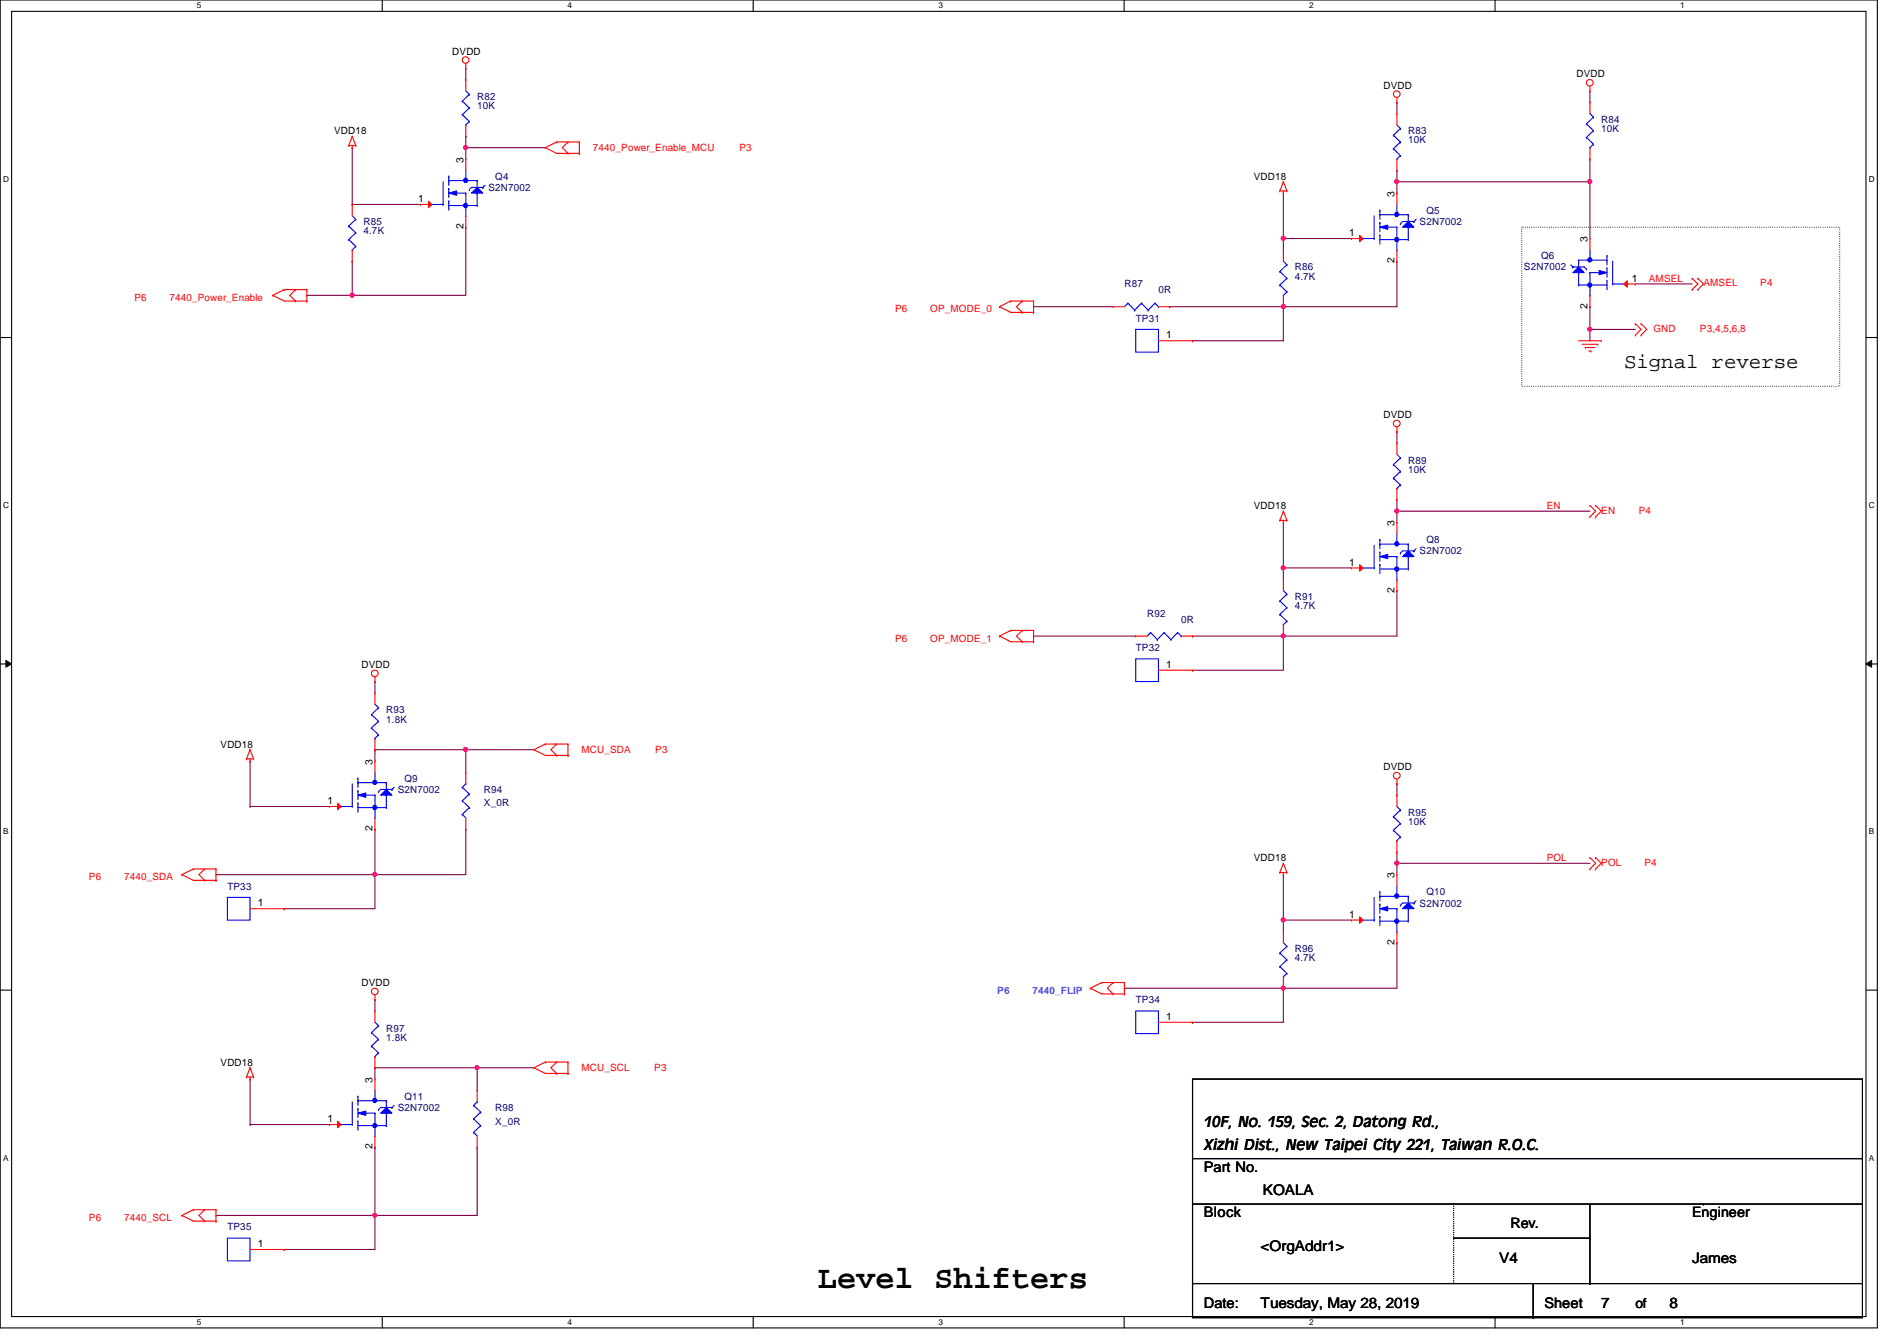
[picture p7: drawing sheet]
<svg xmlns="http://www.w3.org/2000/svg" width="297mm" height="210mm" viewBox="0 0 297 210" stroke-linecap="round" stroke-linejoin="round" font-family="sans-serif">
<path d="M0 0h294v207.9h-294zM1.8 1.8h290.4v204.3h-290.4z" fill="none" stroke="#000" stroke-width=".17"/>
<g fill="#fff">
<path d="M30.8 .2h.7v1.4h-.7z"/>
<path d="M30.8 206.2h.7v1.4h-.7z"/>
</g>
<path d="M59.9 0v1.8M59.9 206.1v1.8" fill="none" stroke="#000" stroke-width=".17"/>
<g fill="#fff">
<path d="M88.9 .2h.6v1.4h-.6z"/>
<path d="M88.9 206.2h.6v1.4h-.6z"/>
</g>
<path d="M117.9 0v1.8M117.9 206.1v1.8" fill="none" stroke="#000" stroke-width=".17"/>
<g fill="#fff">
<path d="M146.9 .2h.7v1.4h-.7z"/>
<path d="M146.9 206.2h.7v1.4h-.7z"/>
</g>
<path d="M176 0v1.8M176 206.1v1.8" fill="none" stroke="#000" stroke-width=".17"/>
<g fill="#fff">
<path d="M205 .2h.7v1.4h-.7z"/>
<path d="M205 206.2h.7v1.4h-.7z"/>
</g>
<path d="M234.1 0v1.8M234.1 206.1v1.8" fill="none" stroke="#000" stroke-width=".17"/>
<g fill="#fff">
<path d="M263.1 .2h.7v1.4h-.7z"/>
<path d="M263.1 206.2h.7v1.4h-.7z"/>
<path d="M.5 27.3h.9v1.4h-.9z"/>
<path d="M292.6 27.3h.9v1.4h-.9z"/>
<path d="M.5 78.4h.9v1.4h-.9z"/>
<path d="M292.6 78.4h.9v1.4h-.9z"/>
</g>
<path d="M0 52.8h1.8M292.2 52.8h1.8" fill="none" stroke="#000" stroke-width=".17"/>
<g fill="#fff">
<path d="M.5 129.5h.8v1.4h-.8z"/>
<path d="M292.6 129.5h.9v1.4h-.9z"/>
</g>
<path d="M0 103.9h1.8M292.2 103.9h1.8" fill="none" stroke="#000" stroke-width=".17"/>
<path d="M.9 103.4l.9 .5-.9 .5zM292.2 103.9l.9-.5v1z" fill="#000"/>
<path d="M.9 103.4l.9 .5-.9 .5zM292.2 103.9l.9-.5v1z" fill="none" stroke="#000" stroke-width=".16"/>
<g fill="#fff">
<path d="M.5 180.5h.8v1.4h-.8z"/>
<path d="M292.6 180.5h.9v1.4h-.9z"/>
</g>
<path d="M0 155h1.8M292.2 155h1.8" fill="none" stroke="#000" stroke-width=".17"/>
<path d="M238.3 35.6h49.8v24.9h-49.8z" fill="none" stroke="#000" stroke-width=".17" stroke-dasharray="0 .3"/>
<path d="M72.9 23.1h.1M72.9 23.1h12.5M58.7 117.3h.1M58.7 117.3v1.8" fill="none" stroke="#800040" stroke-width=".17"/>
<circle cx="72.9" cy="23.1" r=".32" fill="#f0f"/>
<circle cx="72.9" cy="23.1" r=".32" fill="none" stroke="#f0f" stroke-width=".17"/>
<g fill="none" stroke="#800040" stroke-width=".17">
<path d="M55.2 32h.1M55.2 23.1h.1M55.2 32h10.6M55.2 23.1v8.9M72.9 21.3h.1M72.9 23.1h.1M72.9 35.6h.1M72.9 21.3v3.6M72.9 35.6v10.6h-24.9M48 46.2h.1M55.2 40.9h.1M55.2 46.2h.1"/>
<path d="M55.2 40.9v5.3"/>
</g>
<circle cx="55.1" cy="46.2" r=".32" fill="#f0f"/>
<circle cx="55.1" cy="46.2" r=".32" fill="none" stroke="#f0f" stroke-width=".17"/>
<g fill="none" stroke="#800040" stroke-width=".17">
<path d="M39.2 119.1h.1M39.2 119.1v7.1M58.7 117.3h.1M58.7 106.7h.1M58.7 117.3h14.2M58.7 106.7v1.8M39.2 126.2h.1M39.2 126.2h12.4M58.7 129.8h.1M58.7 129.8v7.1M58.7 156.5h.1M58.7 156.5v1.7"/>
<path d="M39.2 176h.1M39.2 168.9h.1M39.2 168.9v7.1M39.2 176h12.4M58.7 167.1h.1M58.7 179.6h.1M58.7 167.1v1.8M58.7 179.6v10.6M58.7 167.1h16"/>
</g>
<circle cx="58.7" cy="190.2" r=".32" fill="#f0f"/>
<circle cx="58.7" cy="190.2" r=".32" fill="none" stroke="#f0f" stroke-width=".17"/>
<path d="M72.9 117.3h.1M72.9 117.3v3.6M72.9 117.3h10.7M33.8 190.2h.1M33.8 190.2h24.9" fill="none" stroke="#800040" stroke-width=".17"/>
<circle cx="72.9" cy="117.3" r=".32" fill="#f0f"/>
<circle cx="72.9" cy="117.3" r=".32" fill="none" stroke="#f0f" stroke-width=".17"/>
<path d="M58.7 136.9h.1M58.7 136.9h14.2M74.7 167.1h.1M74.7 167.1v3.6M74.7 167.1h8.9" fill="none" stroke="#800040" stroke-width=".17"/>
<circle cx="74.7" cy="167.1" r=".32" fill="#f0f"/>
<circle cx="74.7" cy="167.1" r=".32" fill="none" stroke="#f0f" stroke-width=".17"/>
<path d="M72.9 10.7h.1M72.9 10.7v1.7M33.8 136.9h.1M33.8 136.9h24.9M72.9 129.8h.1M72.9 129.8v7.1M74.7 179.6h.1M74.7 179.6v10.6h-16M58.7 190.2h.1" fill="none" stroke="#800040" stroke-width=".17"/>
<circle cx="58.7" cy="136.9" r=".32" fill="#f0f"/>
<circle cx="58.7" cy="136.9" r=".32" fill="none" stroke="#f0f" stroke-width=".17"/>
<path d="M218.7 16h.1M218.7 16v1.8M201 37.3h.1M201 37.3h10.6M218.7 26.7h.1M218.7 26.7v1.7" fill="none" stroke="#800040" stroke-width=".17"/>
<circle cx="200.9" cy="37.3" r=".32" fill="#f0f"/>
<circle cx="200.9" cy="37.3" r=".32" fill="none" stroke="#f0f" stroke-width=".17"/>
<path d="M201 30.2h.1M201 37.3h.1M201 30.2v8.9M201 48h.1M218.7 40.9h.1M218.7 40.9v7.1h-17.7M201 88.9h.1M201 88.9v1.8M218.7 80h.1M218.7 80h30.3" fill="none" stroke="#800040" stroke-width=".17"/>
<circle cx="218.7" cy="80" r=".32" fill="#f0f"/>
<circle cx="218.7" cy="80" r=".32" fill="none" stroke="#f0f" stroke-width=".17"/>
<path d="M218.7 78.2h.1M218.7 67.6h.1M218.7 67.6v1.7M218.7 78.2v1.8M201 88.9h.1M201 88.9h10.6" fill="none" stroke="#800040" stroke-width=".17"/>
<circle cx="200.9" cy="88.9" r=".32" fill="#f0f"/>
<circle cx="200.9" cy="88.9" r=".32" fill="none" stroke="#f0f" stroke-width=".17"/>
<path d="M201 81.8h.1M201 99.6h.1M201 81.8v7.1M218.7 80h.1M218.7 92.5h.1M218.7 80v1.8M218.7 92.5v7.1h-17.7" fill="none" stroke="#800040" stroke-width=".17"/>
<circle cx="200.9" cy="99.5" r=".32" fill="#f0f"/>
<circle cx="200.9" cy="99.5" r=".32" fill="none" stroke="#f0f" stroke-width=".17"/>
<path d="M218.7 135.1h.1M218.7 135.1h30.3M201 144h.1M201 144v1.8" fill="none" stroke="#800040" stroke-width=".17"/>
<circle cx="218.7" cy="135.1" r=".32" fill="#f0f"/>
<circle cx="218.7" cy="135.1" r=".32" fill="none" stroke="#f0f" stroke-width=".17"/>
<path d="M218.7 133.3h.1M218.7 122.7h.1M218.7 122.7v1.8M218.7 133.3v1.8M176.1 154.7h.1M176.1 154.7h24.9M201 144h.1M201 144h10.6" fill="none" stroke="#800040" stroke-width=".17"/>
<circle cx="200.9" cy="144" r=".32" fill="#f0f"/>
<circle cx="200.9" cy="144" r=".32" fill="none" stroke="#f0f" stroke-width=".17"/>
<g fill="none" stroke="#800040" stroke-width=".17">
<path d="M249 14.2h.1M249 14.2v1.8M218.7 28.4h.1M249 24.9h.1M249 24.9v3.5h-30.3M256.1 44.4h.1M256.1 44.4h8.9M201 136.9h.1M201 136.9v7.1M218.7 135.1h.1M218.7 135.1v1.8M201 154.7h.1"/>
<path d="M218.7 147.6h.1M218.7 147.6v7.1h-17.7"/>
</g>
<circle cx="248.9" cy="28.4" r=".32" fill="#f0f"/>
<circle cx="248.9" cy="28.4" r=".32" fill="none" stroke="#f0f" stroke-width=".17"/>
<circle cx="218.7" cy="28.4" r=".32" fill="#f0f"/>
<circle cx="218.7" cy="28.4" r=".32" fill="none" stroke="#f0f" stroke-width=".17"/>
<path d="M218.7 28.4h.1M218.7 28.4v1.8M249 28.4h.1M249 28.4v8.9M249 48h.1M249 48v3.6" fill="none" stroke="#800040" stroke-width=".17"/>
<circle cx="248.9" cy="51.5" r=".32" fill="#f0f"/>
<circle cx="248.9" cy="51.5" r=".32" fill="none" stroke="#f0f" stroke-width=".17"/>
<path d="M161.8 48h.1M161.8 48h12.5M183.2 48h.1M183.2 48h17.8" fill="none" stroke="#800040" stroke-width=".17"/>
<circle cx="200.9" cy="48" r=".32" fill="#f0f"/>
<circle cx="200.9" cy="48" r=".32" fill="none" stroke="#f0f" stroke-width=".17"/>
<g fill="none" stroke="#800040" stroke-width=".17">
<path d="M249 51.6h.1M249 51.6h7.1M249 51.6v1.7M161.8 99.6h.1M161.8 99.6h16M186.7 99.6h.1M186.7 99.6h14.3M58.7 136.9h.1M58.7 136.9v5.3h-14.2M44.5 142.2h.1M201 154.7h.1M201 154.7v5.3h-14.3"/>
<path d="M186.7 160h.1M44.5 195.6h.1M58.7 190.2h.1M58.7 190.2v5.4h-14.2"/>
</g>
<circle cx="200.9" cy="154.7" r=".32" fill="#f0f"/>
<circle cx="200.9" cy="154.7" r=".32" fill="none" stroke="#f0f" stroke-width=".17"/>
<path d="M186.7 53.3h.1M201 48h.1M201 48v5.3h-14.3M201 99.6h.1M201 99.6v5.3h-14.3M186.7 104.9h.1" fill="none" stroke="#800040" stroke-width=".17"/>
<g fill="none" stroke="#f00" stroke-width=".17">
<path d="M72.9 10.7h.1M72.9 9.9v.8M218.7 16h.1M218.7 15.3v.7M249 14.2h.1M249 13.5v.7M54.6 22.8h.1M54.6 22.8h1.1M55.2 23.1h.1M55.2 21.3h.1M55.2 22.8v.3M55.2 21.3l.5 1.5"/>
<path d="M55.2 21.3l-.6 1.5M55.7 22.8h.1M85.4 23.1h.1M85.4 23.1l1.8 .9h3.5M87.2 22.2h.1M87.2 22.2l-1.8 .9M87.2 22.2h3.5M88.9 24h.1M88.9 22.2h.1M88.9 22.2l-.9 .9 .9 .9M90.7 24h.1M90.7 22.2h.1"/>
<path d="M90.7 22.2v1.8M200.4 29.9h.1M200.4 29.9h1.1M201 30.2h.1M201 28.4h.1M201 29.9v.3M201 28.4l.5 1.5M201 28.4l-.6 1.5M201.5 29.9h.1M42.7 46.2h.1M42.7 46.2l1.8 .9h3.5M44.5 45.3h.1"/>
<path d="M44.5 45.3l-1.8 .9M44.5 45.3h3.5M46.3 47.1h.1M46.3 45.3h.1M46.3 45.3l-.9 .9 .9 .9M48 47.1h.1M48 45.3h.1M48 45.3v1.8M156.5 48h.1M156.5 48l1.8 .9h3.5M158.3 47.1h.1M158.3 47.1h3.5"/>
<path d="M158.3 47.1l-1.8 .9M160.1 48.9h.1M160.1 47.1h.1M160.1 47.1l-.9 .9 .9 .9M161.8 48.9h.1M161.8 47.1h.1M161.8 47.1v1.8M247.2 53.3h3.5M247.7 53.9h2.5M248.2 54.4h.1M248.2 54.4h1.5M248.8 54.9h.3"/>
<path d="M249.1 54.9h.1M250.2 53.9h.1M250.7 53.3h.1M256.1 50.7h.1M256.1 52.5h.1M256.1 50.7l.9 .9-.9 .9M257 50.7h.1M257 52.5h.1M257 50.7l.8 .9-.8 .9M265 43.6h.1M265 45.3h.1M265 43.6l.8 .8-.8 .9"/>
<path d="M265.8 43.6h.1M265.8 45.3h.1M265.8 43.6l.9 .8-.9 .9M218.7 67.6h.1M218.7 66.8v.8M249 79.1h.1M249 79.1l.8 .9-.8 .9M249.8 79.1h.1M249.8 79.1l.9 .9-.9 .9M156.5 99.6h.1M156.5 99.6l1.8 .9h3.5M158.3 98.7h.1"/>
<path d="M158.3 98.7l-1.8 .9M158.3 98.7h3.5M160.1 98.7h.1M160.1 98.7l-.9 .9 .9 .9M161.8 98.7h.1M161.8 98.7v1.8M200.4 81.4h.1M200.4 81.4h1.1M201 81.8h.1M201 80h.1M201 81.4v.4M201 80l.5 1.4"/>
<path d="M201 80l-.6 1.4M201.5 81.4h.1M249 80.9h.1M249.8 80.9h.1M38.6 118.8h.1M38.6 118.8h1.1M39.2 119.1h.1M39.2 117.3h.1M39.2 118.8v.3M39.2 117.3l.5 1.5M39.2 117.3l-.6 1.5M39.7 118.8h.1"/>
<path d="M58.7 106.7h.1M58.7 106v.7M83.6 117.3h.1M83.6 117.3l1.8 .9h3.5M85.4 116.5h.1M85.4 116.5l-1.8 .8M85.4 116.5h3.5M87.2 118.2h.1M87.2 116.5h.1M87.2 116.5l-.9 .8 .9 .9M88.9 118.2h.1M88.9 116.5h.1"/>
<path d="M88.9 116.5v1.7M160.1 100.5h.1M161.8 100.5h.1M28.5 136.9h.1M28.5 136.9l1.8 .9h3.5M30.3 136h.1M30.3 136l-1.8 .9M30.3 136h3.5M32 137.8h.1M32 136h.1M32 136l-.8 .9 .8 .9M33.8 137.8h.1"/>
<path d="M33.8 136h.1M33.8 136v1.8M200.4 136.6h.1M200.4 136.6h1.1M201 136.9h.1M201 135.1h.1M201 136.6v.3M201 135.1l.5 1.5M201 135.1l-.6 1.5M201.5 136.6h.1M218.7 122.7h.1M218.7 122v.7"/>
<path d="M249 134.2h.1M249 136h.1M249 134.2l.8 .9-.8 .9M249.8 134.2h.1M249.8 136h.1M249.8 134.2l.9 .9-.9 .9M58.7 156.5h.1M58.7 155.7v.8M170.7 154.7h.1M170.7 154.7l1.8 .9h3.6M172.5 153.8h.1M172.5 153.8l-1.8 .9"/>
<path d="M172.5 153.8h3.6M174.3 155.6h.1M174.3 153.8h.1M174.3 153.8l-.9 .9 .9 .9M176.1 155.6h.1M176.1 153.8h.1M176.1 153.8v1.8M38.6 168.6h.1M38.6 168.6h1.1M39.2 168.9h.1M39.2 167.1h.1M39.2 168.6v.3"/>
<path d="M39.2 167.1l.5 1.5M39.2 167.1l-.6 1.5M39.7 168.6h.1M83.6 167.1h.1M83.6 167.1l1.8 .9h3.5M85.4 166.2h.1M85.4 166.2l-1.8 .9M85.4 166.2h3.5M87.2 168h.1M87.2 166.2h.1M87.2 166.2l-.9 .9 .9 .9M88.9 168h.1"/>
<path d="M88.9 166.2h.1M88.9 166.2v1.8M28.5 190.2h.1M28.5 190.2l1.8 .9h3.5M30.3 189.4h.1M30.3 189.4l-1.8 .8M30.3 189.4h3.5M32 191.1h.1M32 189.4h.1M32 189.4l-.8 .8 .8 .9M33.8 191.1h.1M33.8 189.4h.1"/>
<path d="M33.8 189.4v1.7"/>
<circle cx="72.9" cy="9.4" r=".52"/>
<circle cx="218.7" cy="14.7" r=".52"/>
<circle cx="248.9" cy="12.9" r=".52"/>
<circle cx="218.7" cy="66.3" r=".52"/>
<circle cx="58.7" cy="105.4" r=".52"/>
<circle cx="218.7" cy="121.4" r=".52"/>
<circle cx="58.7" cy="155.2" r=".52"/>
</g>
<g fill="none" stroke="#000" stroke-width=".17">
<path d="M186.7 168.9h104.9v37.3h-104.9zM186.7 181.4h104.9M186.7 188.5h104.9M227.6 193.8h21.4M249 193.8h.1M249 188.5v12.4M266.7 188.5h.1M291.6 181.4h.1M291.6 188.5h.1M186.7 200.9h.1M186.7 200.9h104.9M240.1 206.2h.1"/>
<path d="M240.1 200.9v5.3M249 200.9h.1"/>
</g>
<path d="M227.6 188.5v12.4M227.6 200.9h.1" fill="none" stroke="#000" stroke-width=".17" stroke-dasharray="0 .3"/>
<path d="M220.5 86.2l.9 .9h-1.8z" fill="#00f"/>
<g fill="none" stroke="#00f" stroke-width=".17">
<path d="M213.4 88.9h.1M213.4 88.9h1.8M215.2 88.9h.1M215.2 85.3v3.6M216.1 88.3h.1M216.1 86.4h.1M216.1 84.5h.1M216.1 85.2h.1M216.1 84.5v1.4M216.1 86.4v1.4M216.1 88.3v1.5M216.1 89.1h4.4"/>
<path d="M216.1 85.2h4.4M217 87.1h1.7M218.7 85.2h.1M218.7 87.1h.1M218.7 90.7h.1M218.7 83.6v1.6M218.7 87.1v3.6M219.6 86.2h1.8M220.5 86.2l.9 .9h-1.8zM220.5 89.1h.1M220.5 87.1h.1M220.5 85.2h.1"/>
<path d="M220.5 85.2v1M220.5 87.1v2M221.4 86.2h.1"/>
</g>
<path d="M216.1 87.1l1.2-.3v.7z" fill="#00f"/>
<path d="M216.1 87.1l1.2-.3v.7z" fill="none" stroke="#00f" stroke-width=".17"/>
<circle cx="218.7" cy="85.1" r=".33" fill="#00f"/>
<circle cx="218.7" cy="85.1" r=".33" fill="none" stroke="#00f" stroke-width=".17"/>
<circle cx="218.7" cy="89.1" r=".33" fill="#00f"/>
<g fill="none" stroke="#00f" stroke-width=".17">
<path d="M219.3 86.6h.1M219.6 86.2l-.3 .4M221.4 86.2h.1M221.7 85.9l-.3 .3"/>
<circle cx="218.7" cy="89.1" r=".33"/>
</g>
<path d="M218.7 81.8h.1M218.7 81.8v1.8" fill="none" stroke="#f00" stroke-width=".17"/>
<path d="M212.9 88.4l.5 .5-.5 .5z" fill="#f00"/>
<path d="M174.3 48h.1M174.3 48h1.8M181.4 48h1.8M183.2 48h.1M211.6 88.9h.1M211.6 88.9h1.8M212.9 88.4l.5 .5-.5 .5zM218.7 92.5h.1M218.7 90.7v1.8M181.4 160h5.3M186.7 160h.1" fill="none" stroke="#f00" stroke-width=".17"/>
<g fill="none" stroke="#00f" stroke-width=".17">
<path d="M176.6 47.5h.1M176.6 47.5l-.5 .5M176.6 47.5l1.1 1.1M177.7 48.6h.1M178.7 47.5h.1M178.7 47.5l-1 1.1M178.7 47.5l1.1 1.1M179.8 48.6h.1M180.8 47.5h.1M180.8 47.5l-1 1.1M180.8 47.5l.6 .5M181.4 48h.1"/>
<path d="M177.8 158.2h3.6v3.6h-3.6z"/>
</g>
<path d="M246.3 42.7l.9-.9 .9 .9z" fill="#00f"/>
<g fill="none" stroke="#00f" stroke-width=".17">
<path d="M249 39.1v1.6M246.3 42.7l.9-.9 .9 .9zM246.3 41.8h.1M246.3 41.8h1.8M247.2 44.6h.1M247.2 42.7h.1M247.2 40.7h.1M247.2 44.6h4.4M247.2 40.7v1.1M247.2 42.7v1.9M247.2 40.7h4.4M249 40.7h.1"/>
<path d="M249 42.7h.1M249 46.2h.1M249 42.7v3.5M249 42.7h1.7M251.6 43.9h.1M251.6 42h.1M251.6 40h.1M251.6 40.7h.1M251.6 40v1.4M251.6 42v1.4M251.6 43.9v1.4M252.5 44.4h.1"/>
<path d="M252.5 40.9v3.5M252.5 44.4h1.8M254.3 44.4h.1"/>
</g>
<path d="M250.4 42.3l1.2 .4-1.2 .3z" fill="#00f"/>
<path d="M250.4 42.3l1.2 .4-1.2 .3z" fill="none" stroke="#00f" stroke-width=".17"/>
<circle cx="248.9" cy="40.7" r=".33" fill="#00f"/>
<circle cx="248.9" cy="40.7" r=".33" fill="none" stroke="#00f" stroke-width=".17"/>
<circle cx="248.9" cy="44.6" r=".33" fill="#00f"/>
<g fill="none" stroke="#00f" stroke-width=".17">
<path d="M246 41.4l.3 .4M246.3 41.8h.1M248.1 41.8l.3 .3M248.4 42.1h.1"/>
<circle cx="248.9" cy="44.6" r=".33"/>
</g>
<path d="M249 37.3h.1M249 37.3v1.8" fill="none" stroke="#f00" stroke-width=".17"/>
<path d="M254.3 44.4l.5-.5v1.1z" fill="#f00"/>
<path d="M249 48h.1M249 46.2v1.8M254.3 44.4l.5-.5v1.1zM254.3 44.4h1.8M256.1 44.4h.1" fill="none" stroke="#f00" stroke-width=".17"/>
<path d="M220.5 34.7l.9 .9h-1.8z" fill="#00f"/>
<g fill="none" stroke="#00f" stroke-width=".17">
<path d="M213.4 37.3h.1M213.4 37.3h1.8M215.2 37.3h.1M215.2 33.8v3.5M216.1 36.8h.1M216.1 34.8h.1M216.1 32.9h.1M216.1 33.6h.1M216.1 32.9v1.4M216.1 34.8v1.5M216.1 36.8v1.4M216.1 37.5h4.4"/>
<path d="M216.1 33.6h4.4M217 35.6h1.7M218.7 33.6h.1M218.7 35.6h.1M218.7 39.1h.1M218.7 32v1.6M218.7 35.6v3.5M219.6 34.7h1.8M220.5 34.7l.9 .9h-1.8zM220.5 37.5h.1M220.5 35.6h.1M220.5 33.6h.1"/>
<path d="M220.5 33.6v1.1M220.5 35.6v1.9M221.4 34.7h.1"/>
</g>
<path d="M216.1 35.6l1.2-.4v.7z" fill="#00f"/>
<path d="M216.1 35.6l1.2-.4v.7z" fill="none" stroke="#00f" stroke-width=".17"/>
<circle cx="218.7" cy="33.6" r=".33" fill="#00f"/>
<circle cx="218.7" cy="33.6" r=".33" fill="none" stroke="#00f" stroke-width=".17"/>
<circle cx="218.7" cy="37.5" r=".33" fill="#00f"/>
<g fill="none" stroke="#00f" stroke-width=".17">
<path d="M219.3 35h.1M219.6 34.7l-.3 .3M221.4 34.7h.1M221.7 34.3l-.3 .4"/>
<circle cx="218.7" cy="37.5" r=".33"/>
</g>
<path d="M218.7 30.2h.1M218.7 30.2v1.8" fill="none" stroke="#f00" stroke-width=".17"/>
<path d="M212.9 36.8l.5 .5-.5 .5z" fill="#f00"/>
<g fill="none" stroke="#f00" stroke-width=".17">
<path d="M211.6 37.3h.1M211.6 37.3h1.8M212.9 36.8l.5 .5-.5 .5zM218.7 39.1v1.8M218.7 40.9h.1M218.7 69.3h.1M218.7 78.2h.1M218.7 69.3v1.8M218.7 76.5v1.7M177.8 99.6h.1M177.8 99.6h1.8M185 99.6h1.7"/>
<path d="M186.7 99.6h.1M181.4 104.9h5.3M186.7 104.9h.1"/>
</g>
<g fill="none" stroke="#00f" stroke-width=".17">
<path d="M218.2 72.7h.1M218.2 74.8h.1M218.2 72.7l1.1 1.1M218.2 74.8l1.1 1.1M218.7 76.5h.1M218.7 71.1l.6 .6M219.3 71.7h.1M219.3 73.8h.1M219.3 75.9h.1M219.3 71.7l-1.1 1M219.3 73.8l-1.1 1M219.3 75.9l-.6 .6"/>
<path d="M180.2 99h.1M180.2 99l-.6 .6M180.2 99l1 1.1M182.3 99h.1M182.3 99l-1.1 1.1M182.3 99l1 1.1M184.4 99h.1M184.4 99l-1.1 1.1M184.4 99l.6 .6M185 99.6h.1M177.8 103.1h3.6v3.6h-3.6zM181.2 100.1h.1"/>
<path d="M183.3 100.1h.1"/>
</g>
<path d="M220.5 141.4l.9 .8h-1.8z" fill="#00f"/>
<g fill="none" stroke="#00f" stroke-width=".17">
<path d="M216.1 139.6h.1M216.1 139.6v1.4M218.7 138.7v1.6M213.4 144h.1M213.4 144h1.8M215.2 144h.1M215.2 140.5v3.5M216.1 143.5h.1M216.1 141.5h.1M216.1 140.3h.1M216.1 141.5v1.5M216.1 143.5v1.4"/>
<path d="M216.1 144.2h4.4M216.1 140.3h4.4M217 142.2h1.7M218.7 140.3h.1M218.7 142.2h.1M218.7 145.8h.1M218.7 142.2v3.6M219.6 141.4h1.8M220.5 141.4l.9 .8h-1.8zM220.5 144.2h.1M220.5 142.2h.1M220.5 140.3h.1"/>
<path d="M220.5 140.3v1.1M220.5 142.2v2M221.4 141.4h.1"/>
</g>
<path d="M216.1 142.2l1.2-.3v.7z" fill="#00f"/>
<path d="M216.1 142.2l1.2-.3v.7z" fill="none" stroke="#00f" stroke-width=".17"/>
<circle cx="218.7" cy="140.2" r=".33" fill="#00f"/>
<circle cx="218.7" cy="140.2" r=".33" fill="none" stroke="#00f" stroke-width=".17"/>
<circle cx="218.7" cy="144.2" r=".33" fill="#00f"/>
<g fill="none" stroke="#00f" stroke-width=".17">
<path d="M219.3 141.7h.1M219.6 141.4l-.3 .3M221.4 141.4h.1M221.7 141l-.3 .4"/>
<circle cx="218.7" cy="144.2" r=".33"/>
</g>
<path d="M218.7 136.9h.1M218.7 136.9v1.8" fill="none" stroke="#f00" stroke-width=".17"/>
<path d="M212.9 143.5l.5 .5-.5 .5z" fill="#f00"/>
<path d="M72.9 129.8h.1M72.9 120.9h.1M72.9 120.9v1.8M72.9 128v1.8M211.6 144h.1M211.6 144h1.8M212.9 143.5l.5 .5-.5 .5zM218.7 147.6h.1M218.7 145.8v1.8" fill="none" stroke="#f00" stroke-width=".17"/>
<path d="M72.4 127.5h.1M72.4 125.3h.1M72.4 123.2h.1M72.4 127.5l.5 .5M72.4 125.3l1.1 1.1M72.4 123.2l1.1 1.1M72.9 122.7h.1M72.9 122.7l-.5 .5M73.5 126.4h.1M73.5 124.3h.1M73.5 126.4l-1.1 1.1M73.5 124.3l-1.1 1" fill="none" stroke="#00f" stroke-width=".17"/>
<path d="M60.5 123.6l.9 .9h-1.8z" fill="#00f"/>
<g fill="none" stroke="#00f" stroke-width=".17">
<path d="M53.4 126.2h.1M53.4 126.2h1.8M55.2 126.2h.1M55.2 122.7v3.5M56 125.7h.1M56 123.7h.1M56 121.8h.1M56 122.5h.1M56 121.8v1.4M56 123.7v1.5M56 125.7v1.4M56 126.4h4.5"/>
<path d="M56 122.5h4.5M56.9 124.5h1.8M58.7 122.5h.1M58.7 124.5h.1M58.7 128h.1M58.7 120.9v1.6M58.7 124.5v3.5M59.6 123.6h1.8M60.5 123.6l.9 .9h-1.8zM60.5 126.4h.1M60.5 124.5h.1M60.5 122.5h.1"/>
<path d="M60.5 122.5v1.1M60.5 124.5v1.9M61.4 123.6h.1"/>
</g>
<path d="M56 124.5l1.3-.4v.7z" fill="#00f"/>
<path d="M56 124.5l1.3-.4v.7z" fill="none" stroke="#00f" stroke-width=".17"/>
<circle cx="58.7" cy="122.5" r=".33" fill="#00f"/>
<circle cx="58.7" cy="122.5" r=".33" fill="none" stroke="#00f" stroke-width=".17"/>
<circle cx="58.7" cy="126.4" r=".33" fill="#00f"/>
<g fill="none" stroke="#00f" stroke-width=".17">
<path d="M59.3 123.9h.1M59.6 123.6l-.3 .3M61.4 123.6h.1M61.7 123.2l-.3 .4"/>
<circle cx="58.7" cy="126.4" r=".33"/>
</g>
<path d="M58.7 119.1h.1M58.7 119.1v1.8" fill="none" stroke="#f00" stroke-width=".17"/>
<path d="M52.9 125.7l.5 .5-.5 .5z" fill="#f00"/>
<g fill="none" stroke="#f00" stroke-width=".17">
<path d="M72.9 12.4h.1M72.9 12.4v1.8M72.9 19.6v1.7M218.7 17.8h.1M218.7 17.8v1.8M249 16h.1M249 16v1.8M72.9 21.3h.1M218.7 26.7h.1M218.7 24.9v1.8M249 24.9h.1M249 23.1v1.8"/>
<path d="M201 90.7h.1M201 99.6h.1M201 90.7v1.8M201 97.8v1.8M51.6 126.2h.1M51.6 126.2h1.8M52.9 125.7l.5 .5-.5 .5zM58.7 129.8h.1M58.7 128v1.8M39.2 142.2h5.3M44.5 142.2h.1M74.7 179.6h.1"/>
<path d="M74.7 170.7h.1M74.7 170.7v1.8M74.7 177.8v1.8"/>
</g>
<g fill="none" stroke="#00f" stroke-width=".17">
<path d="M72.4 15.8h.1M72.4 17.9h.1M72.4 15.8l1.1 1.1M72.4 17.9l1.1 1.1M72.9 19.6h.1M72.9 14.2l.6 .6M73.5 14.8h.1M73.5 16.9h.1M73.5 19h.1M73.5 14.8l-1.1 1M73.5 16.9l-1.1 1M73.5 19l-.6 .6"/>
<path d="M218.7 19.6l.6 .5M248.4 19.4h.1M248.4 19.4l1.1 1M249 17.8l.5 .5M249.5 18.3h.1M249.5 18.3l-1.1 1.1M218.2 21.2h.1M218.2 23.3h.1M218.2 21.2l1.1 1M218.2 23.3l1.1 1M218.7 24.9h.1M219.3 20.1h.1"/>
<path d="M219.3 22.2h.1M219.3 24.3h.1M219.3 20.1l-1.1 1.1M219.3 22.2l-1.1 1.1M219.3 24.3l-.6 .6M248.4 21.5h.1M248.4 21.5l1.1 1.1M249 23.1h.1M249.5 20.4h.1M249.5 22.6h.1M249.5 20.4l-1.1 1.1M249.5 22.6l-.5 .5"/>
<path d="M200.4 94.1h.1M200.4 96.2h.1M200.4 94.1l1.1 1M200.4 96.2l1.1 1M201 97.8h.1M201 92.5l.5 .5M201.5 93h.1M201.5 95.1h.1M201.5 97.2h.1M201.5 93l-1.1 1.1M201.5 95.1l-1.1 1.1M201.5 97.2l-.5 .6"/>
<path d="M35.6 140.5h3.6v3.5h-3.6zM74.2 177.2h.1M74.2 175.1h.1M74.2 173h.1M74.2 177.2l.5 .6M74.2 175.1l1.1 1.1M74.2 173l1.1 1.1M74.7 172.5h.1M74.7 172.5l-.5 .5M75.3 176.2h.1M75.3 174.1h.1M75.3 176.2l-1.1 1"/>
<path d="M75.3 174.1l-1.1 1"/>
</g>
<path d="M74.7 29.3l.9 .9h-1.8z" fill="#00f"/>
<g fill="none" stroke="#00f" stroke-width=".17">
<path d="M67.6 32h.1M67.6 32h1.8M69.4 32h.1M69.4 28.4v3.6M70.3 31.5h.1M70.3 29.5h.1M70.3 27.6h.1M70.3 28.3h.1M70.3 27.6v1.4M70.3 29.5v1.4M70.3 31.5v1.4M70.3 32.2h4.4"/>
<path d="M70.3 28.3h4.4M71.2 30.2h1.7M72.9 28.3h.1M72.9 30.2h.1M72.9 33.8h.1M72.9 26.7v1.6M72.9 30.2v3.6M73.8 29.3h1.8M74.7 29.3l.9 .9h-1.8zM74.7 32.2h.1M74.7 30.2h.1M74.7 28.3h.1"/>
<path d="M74.7 28.3v1M74.7 30.2v2M75.6 29.3h.1"/>
</g>
<path d="M70.3 30.2l1.2-.3v.7z" fill="#00f"/>
<path d="M70.3 30.2l1.2-.3v.7z" fill="none" stroke="#00f" stroke-width=".17"/>
<circle cx="72.9" cy="28.2" r=".33" fill="#00f"/>
<circle cx="72.9" cy="28.2" r=".33" fill="none" stroke="#00f" stroke-width=".17"/>
<circle cx="72.9" cy="32.2" r=".33" fill="#00f"/>
<g fill="none" stroke="#00f" stroke-width=".17">
<path d="M73.5 29.7h.1M73.8 29.3l-.3 .4M75.6 29.3h.1M75.9 29l-.3 .3"/>
<circle cx="72.9" cy="32.2" r=".33"/>
</g>
<path d="M72.9 24.9h.1M72.9 24.9v1.8" fill="none" stroke="#f00" stroke-width=".17"/>
<path d="M67.1 31.5l.5 .5-.5 .5z" fill="#f00"/>
<g fill="none" stroke="#f00" stroke-width=".17">
<path d="M55.2 32h.1M55.2 32v1.8M55.2 39.1v1.8M65.8 32h.1M65.8 32h1.8M67.1 31.5l.5 .5-.5 .5zM72.9 35.6h.1M72.9 33.8v1.8M201 39.1h.1M201 39.1v1.8M55.2 40.9h.1M181.4 53.3h5.3"/>
<path d="M186.7 53.3h.1M201 48h.1M201 46.2v1.8M58.7 108.5h.1M58.7 117.3h.1M58.7 108.5v1.7M58.7 115.6v1.7M218.7 124.5h.1M218.7 133.3h.1M218.7 124.5v1.7M218.7 131.6v1.7M201 145.8h.1"/>
<path d="M201 154.7h.1M201 145.8v1.8M201 152.9v1.8M39.2 195.6h5.3M44.5 195.6h.1"/>
</g>
<g fill="none" stroke="#00f" stroke-width=".17">
<path d="M54.6 35.4h.1M54.6 37.5h.1M54.6 35.4l1.1 1M54.6 37.5l1.1 1.1M55.2 39.1h.1M55.2 33.8l.5 .5M55.7 34.3h.1M55.7 36.4h.1M55.7 38.6h.1M55.7 34.3l-1.1 1.1M55.7 36.4l-1.1 1.1M55.7 38.6l-.5 .5"/>
<path d="M177.8 51.6h3.6v3.5h-3.6zM200.4 42.5h.1M200.4 44.6h.1M200.4 42.5l1.1 1.1M200.4 44.6l1.1 1.1M201 46.2h.1M201 40.9l.5 .5M201.5 41.4h.1M201.5 43.6h.1M201.5 45.7h.1M201.5 41.4l-1.1 1.1M201.5 43.6l-1.1 1"/>
<path d="M201.5 45.7l-.5 .5M58.2 111.8h.1M58.2 114h.1M58.2 111.8l1.1 1.1M58.2 114l1.1 1M58.7 115.6h.1M58.7 110.2l.6 .6M59.3 110.8h.1M59.3 112.9h.1M59.3 115h.1M59.3 110.8l-1.1 1M59.3 112.9l-1.1 1.1"/>
<path d="M59.3 115l-.6 .6M218.2 127.8h.1M218.2 130h.1M218.2 127.8l1.1 1.1M218.2 130l1.1 1M218.7 131.6h.1M218.7 126.2l.6 .6M219.3 126.8h.1M219.3 128.9h.1M219.3 131h.1M219.3 126.8l-1.1 1M219.3 128.9l-1.1 1.1"/>
<path d="M219.3 131l-.6 .6M200.4 149.2h.1M200.4 151.3h.1M200.4 149.2l1.1 1M200.4 151.3l1.1 1.1M201 152.9h.1M201 147.6l.5 .5M201.5 148.1h.1M201.5 150.2h.1M201.5 152.4h.1M201.5 148.1l-1.1 1.1M201.5 150.2l-1.1 1.1"/>
<path d="M201.5 152.4l-.5 .5M35.6 193.8h3.6v3.6h-3.6z"/>
</g>
<path d="M59.6 174.2l.9-.8 .9 .8z" fill="#00f"/>
<g fill="none" stroke="#00f" stroke-width=".17">
<path d="M53.4 176h.1M53.4 176h1.8M55.2 176h.1M55.2 172.5v3.5M56 175.5h.1M56 173.5h.1M56 171.6h.1M56 172.3h.1M56 171.6v1.4M56 173.5v1.5M56 175.5v1.4M56 176.2h4.5"/>
<path d="M56 172.3h4.5M56.9 174.2h1.8M58.7 172.3h.1M58.7 174.2h.1M58.7 177.8h.1M58.7 170.7v1.6M58.7 174.2v3.6M59.6 174.2l.9-.8 .9 .8zM59.6 173.4h1.8M60.5 176.2h.1M60.5 174.2h.1M60.5 172.3h.1"/>
<path d="M60.5 172.3v1.1M60.5 174.2v2M61.4 173.4h.1"/>
</g>
<path d="M56 174.2l1.3-.3v.7z" fill="#00f"/>
<path d="M56 174.2l1.3-.3v.7z" fill="none" stroke="#00f" stroke-width=".17"/>
<circle cx="58.7" cy="172.2" r=".33" fill="#00f"/>
<circle cx="58.7" cy="172.2" r=".33" fill="none" stroke="#00f" stroke-width=".17"/>
<circle cx="58.7" cy="176.2" r=".33" fill="#00f"/>
<g fill="none" stroke="#00f" stroke-width=".17">
<path d="M59.3 173.7h.1M59.6 173.4l-.3 .3M61.4 173.4h.1M61.7 173l-.3 .4"/>
<circle cx="58.7" cy="176.2" r=".33"/>
</g>
<path d="M58.7 168.9h.1M58.7 168.9v1.8" fill="none" stroke="#f00" stroke-width=".17"/>
<path d="M52.9 175.5l.5 .5-.5 .5z" fill="#f00"/>
<path d="M58.7 158.2h.1M58.7 158.2v1.8M51.6 176h.1M51.6 176h1.8M52.9 175.5l.5 .5-.5 .5zM58.7 179.6h.1M58.7 167.1h.1M58.7 165.4v1.7M58.7 177.8v1.8" fill="none" stroke="#f00" stroke-width=".17"/>
<path d="M58.2 161.6h.1M58.2 163.7h.1M58.2 161.6l1.1 1.1M58.2 163.7l1.1 1.1M58.7 165.4h.1M58.7 160l.6 .6M59.3 160.6h.1M59.3 162.7h.1M59.3 164.8h.1M59.3 160.6l-1.1 1M59.3 162.7l-1.1 1M59.3 164.8l-.6 .6" fill="none" stroke="#00f" stroke-width=".17"/>
<circle cx="72.9" cy="23.1" r=".32" fill="#f0f"/>
<circle cx="72.9" cy="23.1" r=".32" fill="none" stroke="#f0f" stroke-width=".17"/>
<circle cx="55.1" cy="46.2" r=".32" fill="#f0f"/>
<circle cx="55.1" cy="46.2" r=".32" fill="none" stroke="#f0f" stroke-width=".17"/>
<circle cx="58.7" cy="190.2" r=".32" fill="#f0f"/>
<circle cx="58.7" cy="190.2" r=".32" fill="none" stroke="#f0f" stroke-width=".17"/>
<circle cx="72.9" cy="117.3" r=".32" fill="#f0f"/>
<circle cx="72.9" cy="117.3" r=".32" fill="none" stroke="#f0f" stroke-width=".17"/>
<circle cx="74.7" cy="167.1" r=".32" fill="#f0f"/>
<circle cx="74.7" cy="167.1" r=".32" fill="none" stroke="#f0f" stroke-width=".17"/>
<circle cx="58.7" cy="136.9" r=".32" fill="#f0f"/>
<circle cx="58.7" cy="136.9" r=".32" fill="none" stroke="#f0f" stroke-width=".17"/>
<circle cx="200.9" cy="37.3" r=".32" fill="#f0f"/>
<circle cx="200.9" cy="37.3" r=".32" fill="none" stroke="#f0f" stroke-width=".17"/>
<circle cx="218.7" cy="80" r=".32" fill="#f0f"/>
<circle cx="218.7" cy="80" r=".32" fill="none" stroke="#f0f" stroke-width=".17"/>
<circle cx="200.9" cy="88.9" r=".32" fill="#f0f"/>
<circle cx="200.9" cy="88.9" r=".32" fill="none" stroke="#f0f" stroke-width=".17"/>
<circle cx="200.9" cy="99.5" r=".32" fill="#f0f"/>
<circle cx="200.9" cy="99.5" r=".32" fill="none" stroke="#f0f" stroke-width=".17"/>
<circle cx="218.7" cy="135.1" r=".32" fill="#f0f"/>
<circle cx="218.7" cy="135.1" r=".32" fill="none" stroke="#f0f" stroke-width=".17"/>
<circle cx="200.9" cy="144" r=".32" fill="#f0f"/>
<circle cx="200.9" cy="144" r=".32" fill="none" stroke="#f0f" stroke-width=".17"/>
<circle cx="248.9" cy="28.4" r=".32" fill="#f0f"/>
<circle cx="248.9" cy="28.4" r=".32" fill="none" stroke="#f0f" stroke-width=".17"/>
<circle cx="218.7" cy="28.4" r=".32" fill="#f0f"/>
<circle cx="218.7" cy="28.4" r=".32" fill="none" stroke="#f0f" stroke-width=".17"/>
<circle cx="248.9" cy="51.5" r=".32" fill="#f0f"/>
<circle cx="248.9" cy="51.5" r=".32" fill="none" stroke="#f0f" stroke-width=".17"/>
<circle cx="200.9" cy="48" r=".32" fill="#f0f"/>
<circle cx="200.9" cy="48" r=".32" fill="none" stroke="#f0f" stroke-width=".17"/>
<circle cx="200.9" cy="154.7" r=".32" fill="#f0f"/>
<circle cx="200.9" cy="154.7" r=".32" fill="none" stroke="#f0f" stroke-width=".17"/>
<text font-size="5" x="128.1" y="201.6">Level Shifters</text>
<text font-size="3.3" x="254.3" y="57.7">Signal reverse</text>
<g font-size="2.3">
<text x="188.5" y="176.4">10F, No. 159, Sec. 2, Datong Rd.,</text>
<text x="188.5" y="180">Xizhi Dist., New Taipei City 221, Taiwan R.O.C.</text>
<text x="188.5" y="183.4">Part No.</text>
<text x="188.5" y="190.5">Block</text>
<text x="197.7" y="187">KOALA</text>
<text x="197.4" y="195.9">&lt;OrgAddr1&gt;</text>
<text x="234.7" y="197.7">V4</text>
<text x="265" y="197.7">James</text>
<text x="188.5" y="204.8">Date:</text>
<text x="197.4" y="204.8">Tuesday, May 28, 2019</text>
<text x="241.8" y="204.8">Sheet</text>
<text x="250.7" y="204.8">7</text>
<text x="261.4" y="204.8">8</text>
</g>
<g font-size="2.2">
<text x="265" y="190.5">Engineer</text>
<text x="236.5" y="192.3">Rev.</text>
<text x="256.1" y="204.7">of</text>
</g>
<g font-size="1.6">
<text x="70.8" y="8.6">DVDD</text>
<text x="216.6" y="13.9">DVDD</text>
<text x="246.8" y="12.1">DVDD</text>
<text x="52.3" y="21">VDD18</text>
<text x="72.6" y="25.4" transform="rotate(-90 72.6 25.4)">3</text>
<text x="196.3" y="28.1">VDD18</text>
<text x="65.5" y="31.6">1</text>
<text x="72.6" y="35.9" transform="rotate(-90 72.6 35.9)">2</text>
<text x="218.4" y="30.8" transform="rotate(-90 218.4 30.8)">3</text>
<text x="211.3" y="37">1</text>
<text x="218.4" y="41.2" transform="rotate(-90 218.4 41.2)">2</text>
<text x="248.6" y="37.9" transform="rotate(-90 248.6 37.9)">3</text>
<text x="255.5" y="44.1">1</text>
<text x="182.6" y="53">1</text>
<text x="248.6" y="48.3" transform="rotate(-90 248.6 48.3)">2</text>
<text x="216.6" y="65.4">DVDD</text>
<text x="196.3" y="79.7">VDD18</text>
<text x="218.4" y="82.3" transform="rotate(-90 218.4 82.3)">3</text>
<text x="211.3" y="88.5">1</text>
<text x="218.4" y="92.8" transform="rotate(-90 218.4 92.8)">2</text>
<text x="56.6" y="104.6">DVDD</text>
<text x="182.6" y="104.5">1</text>
<text x="34.5" y="117">VDD18</text>
<text x="58.3" y="119.7" transform="rotate(-90 58.3 119.7)">3</text>
<text x="51.3" y="125.9">1</text>
<text x="216.6" y="120.6">DVDD</text>
<text x="58.3" y="130.1" transform="rotate(-90 58.3 130.1)">2</text>
<text x="196.3" y="134.8">VDD18</text>
<text x="218.4" y="137.5" transform="rotate(-90 218.4 137.5)">3</text>
<text x="40.4" y="141.9">1</text>
<text x="211.3" y="143.6">1</text>
<text x="218.4" y="147.9" transform="rotate(-90 218.4 147.9)">2</text>
<text x="56.6" y="154.3">DVDD</text>
<text x="182.6" y="159.6">1</text>
<text x="34.5" y="166.8">VDD18</text>
<text x="58.3" y="169.5" transform="rotate(-90 58.3 169.5)">3</text>
<text x="51.3" y="175.6">1</text>
<text x="58.3" y="179.9" transform="rotate(-90 58.3 179.9)">2</text>
<text x="40.4" y="195.2">1</text>
</g>
<g font-size="1.6" fill="#000080">
<text x="74.7" y="15.7">R82</text>
<text x="74.7" y="17.1">10K</text>
<text x="220.5" y="21">R83</text>
<text x="220.5" y="22.4">10K</text>
<text x="250.7" y="19.2">R84</text>
<text x="250.7" y="20.7">10K</text>
<text x="76.5" y="29.9">S2N7002</text>
<text x="77.6" y="28.1">Q4</text>
<text x="56.9" y="35.2">R85</text>
<text x="222.3" y="35.2">S2N7002</text>
<text x="223.3" y="33.4">Q5</text>
<text x="56.9" y="36.7">4.7K</text>
<text x="241.3" y="40.6">Q6</text>
<text x="176.1" y="45">R87</text>
<text x="181.4" y="45.9">0R</text>
<text x="202.7" y="42.3">R86</text>
<text x="202.7" y="43.8">4.7K</text>
<text x="238.6" y="42.3">S2N7002</text>
<text x="177.8" y="50.3">TP31</text>
<text x="220.5" y="72.6">R89</text>
<text x="220.5" y="74">10K</text>
<text x="222.3" y="86.8">S2N7002</text>
<text x="223.3" y="85">Q8</text>
<text x="202.7" y="93.9">R91</text>
<text x="202.7" y="95.3">4.7K</text>
<text x="177.8" y="101.9">TP32</text>
<text x="179.6" y="96.6">R92</text>
<text x="185" y="97.5">0R</text>
<text x="60.5" y="111.7">R93</text>
<text x="60.5" y="113.1">1.8K</text>
<text x="62.3" y="124.1">S2N7002</text>
<text x="63.3" y="122.3">Q9</text>
<text x="75.8" y="124.1">R94</text>
<text x="75.8" y="126.2">X_0R</text>
<text x="220.5" y="127.7">R95</text>
<text x="220.5" y="129.1">10K</text>
<text x="35.6" y="139.2">TP33</text>
<text x="222.3" y="141.9">S2N7002</text>
<text x="223.3" y="140.1">Q10</text>
<text x="202.7" y="149">R96</text>
<text x="202.7" y="150.5">4.7K</text>
<text x="60.5" y="161.5">R97</text>
<text x="177.8" y="157">TP34</text>
<text x="60.5" y="162.9">1.8K</text>
<text x="62.3" y="173.9">S2N7002</text>
<text x="63.3" y="172.1">Q11</text>
<text x="77.6" y="173.9">R98</text>
<text x="77.6" y="176">X_0R</text>
<text x="35.6" y="192.6">TP35</text>
</g>
<g font-size="1.6" fill="#f00">
<text x="92.8" y="23.7">7440_Power_Enable_MCU</text>
<text x="115.8" y="23.7">P3</text>
<text x="21" y="47.1">P6</text>
<text x="26.5" y="47.1">7440_Power_Enable</text>
<text x="258.2" y="44.1">AMSEL</text>
<text x="266.7" y="44.8">AMSEL</text>
<text x="275.6" y="44.8">P4</text>
<text x="140.2" y="48.9">P6</text>
<text x="145.7" y="48.9">OP_MODE_0</text>
<text x="258.9" y="51.9">GND</text>
<text x="266.2" y="51.9">P3,4,5,6,8</text>
<text x="242.2" y="79.7">EN</text>
<text x="250.7" y="80.4">EN</text>
<text x="256.6" y="80.4">P4</text>
<text x="140.2" y="100.5">P6</text>
<text x="145.7" y="100.5">OP_MODE_1</text>
<text x="91.1" y="117.9">MCU_SDA</text>
<text x="102.6" y="117.9">P3</text>
<text x="13.9" y="137.8">P6</text>
<text x="19.4" y="137.8">7440_SDA</text>
<text x="242.2" y="134.8">POL</text>
<text x="250.7" y="135.5">POL</text>
<text x="257.5" y="135.5">P4</text>
<text x="91.1" y="167.7">MCU_SCL</text>
<text x="102.4" y="167.7">P3</text>
<text x="13.9" y="191.1">P6</text>
<text x="19.4" y="191.1">7440_SCL</text>
</g>
<g font-size="1.6" fill="#8000ff">
<text x="156.2" y="155.6">P6</text>
<text x="161.7" y="155.6">7440_FLIP</text>
</g>
<g font-size="1.3">
<text x="30.8" y="1.3">5</text>
<text x="88.9" y="1.3">4</text>
<text x="146.9" y="1.3">3</text>
<text x="205" y="1.3">2</text>
<text x="263.1" y="1.3">1</text>
<text x=".5" y="28.4">D</text>
<text x="292.6" y="28.4">D</text>
<text x=".5" y="79.5">C</text>
<text x="292.6" y="79.5">C</text>
<text x=".5" y="130.6">B</text>
<text x="292.6" y="130.6">B</text>
<text x=".5" y="181.7">A</text>
<text x="292.6" y="181.7">A</text>
<text x="30.8" y="207.4">5</text>
<text x="88.9" y="207.4">4</text>
<text x="146.9" y="207.4">3</text>
<text x="205" y="207.4">2</text>
<text x="263.1" y="207.4">1</text>
</g>
</svg>
